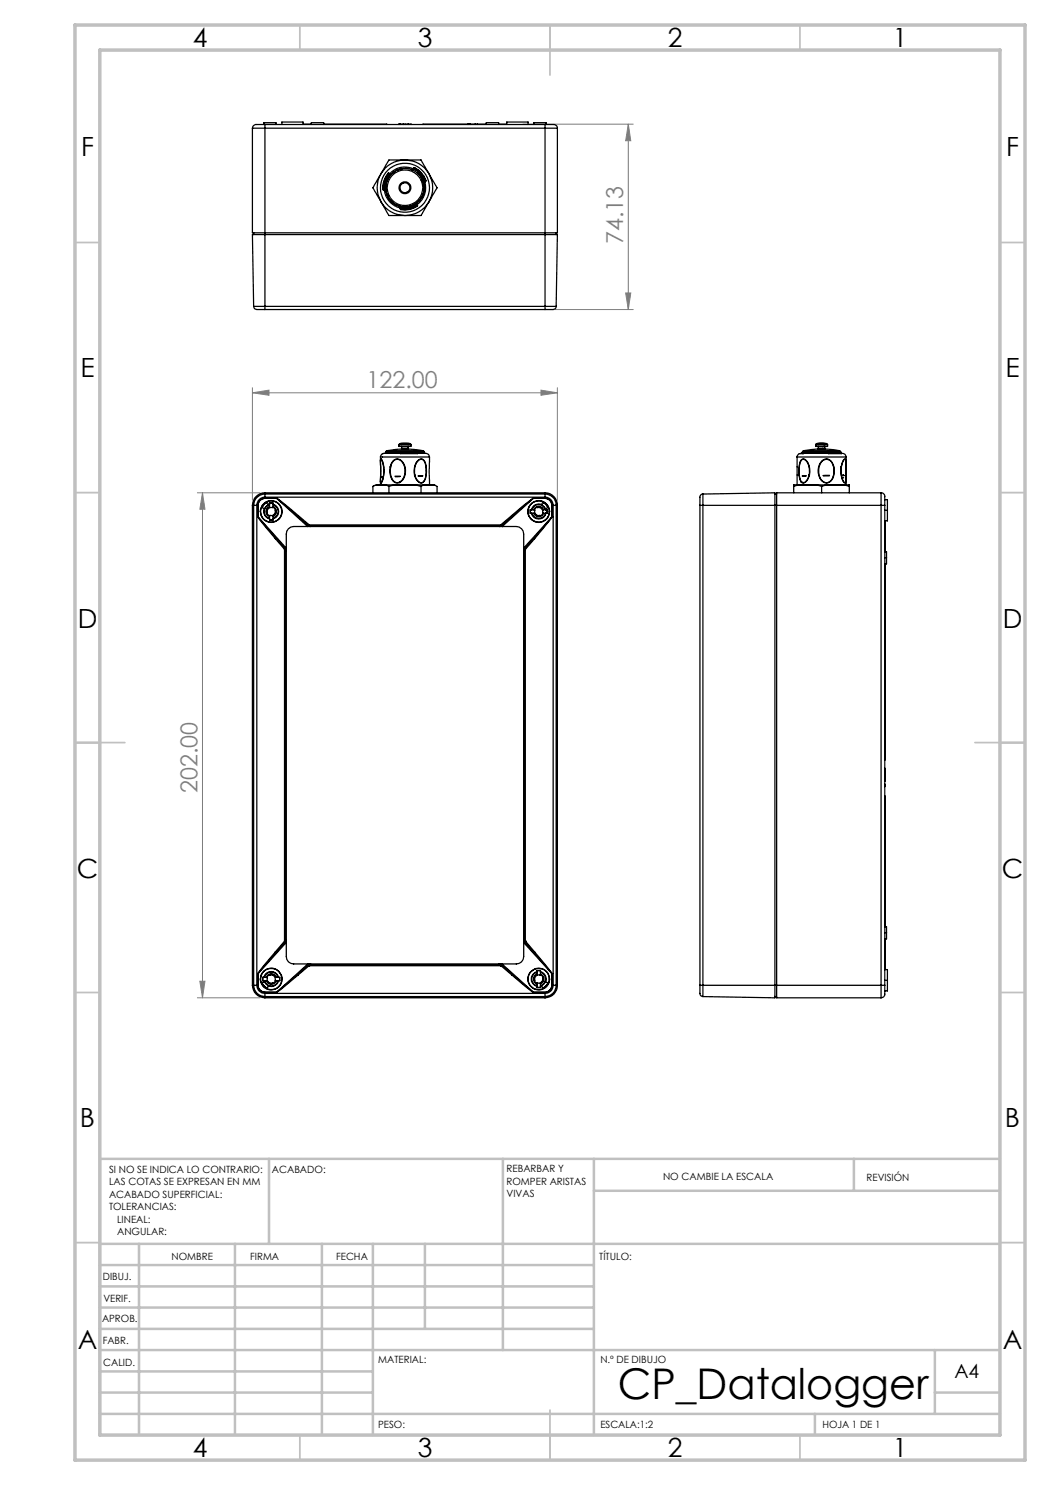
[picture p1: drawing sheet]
<svg xmlns="http://www.w3.org/2000/svg" width="210mm" height="297mm" viewBox="0 0 210 297" stroke-linecap="round" stroke-linejoin="round" font-family="sans-serif">
<g fill="none" stroke="#808080" stroke-width=".2">
<path d="M104.6 24.8h22M125.7 24.8v37.1M125.7 24.8l.5 3.3h-1.1zM125.1 58.6h1.1l-.5 3.3zM50.5 78.6l3.3-.6v1.1zM50.5 77.5v22.5M50.5 78.6h61M108.2 78l3.3 .6-3.3 .5zM110 61.9h16.6M111.5 77.5v22.5M39.5 98.6h12.5M40.5 98.6v101"/>
<path d="M40.5 98.6l.5 3.2h-1zM39.5 199.6h12.5M40 196.2h1l-.5 3.4z"/>
</g>
<g fill="none" stroke="#c0c0c0" stroke-width=".35">
<path d="M60 5v5M110 5v10M160 5v5M15 48.5h5M200 48.5h5M15 98.5h5M200 98.5h5M15 148.5h10M195 148.5h10M15 198.5h5M200 198.5h5M15 248.5h5"/>
<path d="M200 248.5h5M60 287v5M110 282v10M160 287v5"/>
</g>
<g fill="none" stroke="#c0c0c0" stroke-width=".5">
<path d="M53.8 231.8v17M100.6 231.8v38.2M118.8 231.8v55.2M118.8 238.2h81.2M170.8 231.8v6.4M200 231.8h-180v55.2M20 248.8h180M20 257.3h98.8M20 253h98.8M27.8 248.8v38.2M47 248.8v38.2M64.4 248.8v38.2"/>
<path d="M74.6 248.8v38.2M85 248.8v17M20 265.8h98.8M20 261.5h98.8M20 278.5h54.6M20 274.3h54.6M20 270h180M187 278.5h13M187 270v12.8M20 282.8h180M163 282.8v4.2"/>
</g>
<path d="M15 5h190v287h-190zM20 10h180v277h-180z" fill="none" stroke="#c0c0c0" stroke-width=".7"/>
<g fill="#808080">
<path d="M50.5 78.6l3.3-.6v1.1zM108.2 78l3.3 .6-3.3 .5z"/>
<path d="M40 196.2h1l-.5 3.4zM40.5 98.6l.5 3.2h-1z"/>
<path d="M125.7 24.8l.5 3.3h-1.1zM125.1 58.6h1.1l-.5 3.3z"/>
</g>
<g fill="none" stroke="#000" stroke-width=".25">
<path d="M50.5 25.6h2.5M50.5 25.6v21h61v-21M52.8 24.9v-.4h2.4v.4M53 24.9h-1.2a.95 .95 0 0 0-1.3 .7M53 24.9v.7M53 25.6v35.7M53 24.9h56M53 25.6h56M56.4 24.9v-.5h4.2v.5M60.6 24.8h1.7M62.3 24.9v-.4h2.4v.4M64.7 24.8l12.7 .1"/>
<path d="M76.1 34.9a5.5 5.5 0 0 0 0 5.3M76.1 34.9l-1.5 2.7 1.5 2.6M76.2 34.7l-.1 .2M76.6 37.9v.1M76.6 38h.3M76.6 38l.1-.2v.2M76.6 37.6l.1 .1v-.1M76.6 37.6v.3M76.7 37.6v.2M76.7 38h.1M76.7 36.7v.9M76.7 36.7h.1"/>
<path d="M76.8 36.6v.1M76.8 36.6h.1M76.8 36.6l.1 .1M76.8 36.7l-.1 .9M76.8 38l.4 .1M76.8 36.7h.1M76.9 38a4.1 4.1 0 0 0 3.1 3.6M76.9 36.7l-.1 1.3M76.9 38l.3 .1M76.9 36.7l.3 .2M76.9 36.6v.1M76.9 36.6l.3 .2"/>
<path d="M77.2 36.9h.1M77.2 36.8v.1M77.2 36.8h.1M77.2 35.6h.1M77.2 35.6l-.4 1M77.6 34.6h.1M77.6 34.6a4.5 4.5 0 0 0-1 3.3M77.6 34.6l-.4 .8M77.7 34.6l-.8 1.4-.2 .7M77.7 34.6l.3 .1M77.8 34.7l-.6 .9M77.8 34.7l-.5 .7-.5 1.2"/>
<path d="M77.9 34.7l-.8 1.2-.2 .7M78 34.7l.3 .1M78.2 34.8a3.6 3.6 0 0 0-1 2M79 34.3a3.8 3.8 0 0 0-1.1 5.6 3.8 3.8 0 0 0 5.7 .5M79.9 24.8l-.2 .1M80.1 24.8v.1M80.5 33.8l-1.1 .3M80.6 24.8l.2 .1M80.6 24.8l-.6 .1M80.6 24.8v.1M80.9 32a5.5 5.5 0 0 0-4.7 2.7M80.9 32h-3.1l-1.6 2.7"/>
<path d="M80.9 32h.2M81.1 32a5.5 5.5 0 0 1 4.7 2.7M81.1 32h3.1l1.6 2.7M81.6 24.8l-.5 .1M81.6 24.8l.6 .1M81.6 24.8v.1M82.7 33.8a4.1 4.1 0 0 0-4.7 .9M82.7 33.8l-.3 .2M82.7 33.7h.1M82.7 33.7l-.3 .3M82.8 33.7l1 .8-1.1-.8M82.8 33.6l-.1 .2"/>
<path d="M82.8 33.6l.2 .1M82.9 33.5a4.4 4.4 0 0 1 2.3 2.6M82.9 33.5l-.1 .1M82.9 33.5l.2 .2M83 33.7h-.3M83 33.7l.6 .4M83 33.7l.9 .6M83.2 33.8l-.2-.1 .9 .6M83.5 34.6h.1M83.5 34l.1 .1M83.6 34.6l-.1 .1M83.6 34.6a3.9 3.9 0 0 1 1.2 1.9"/>
<path d="M83.8 34.4l.1 .1M83.8 34.4h.1M83.8 34.4l-.3 .2M83.9 34.3l-.1 .1M83.9 34.5a3.7 3.7 0 0 1 1.1 1.8M83.9 34.3l.7 .8 .5 1M83.9 34.5l-.3 .1M83.9 34.4v.1M83.9 34.4l.8 1 .4 .8M83.9 34.4h.1M83.9 34.4l.2 .1M83.9 34.4l.6 .6"/>
<path d="M84.3 35.6l.1 .3M84.5 35l.2 .2M84.5 35l.1 .3M84.6 36.2l.2 .8M84.6 35.3h.1M84.6 35.3l.5 .9M84.7 35.3l.4 .8M84.8 37.2a3.5 3.5 0 0 1-1.2 3.1M85 36.4a4.2 4.2 0 0 1-1.5 4.5M85 35.8v.1M85 36.4l-.3 .2M85.1 36.1l.1 .1"/>
<path d="M85.1 36v.1M85.1 35.9l.1 .2M85.2 36.2l-.2 .2M85.2 36.1v.1M85.8 34.7l.1 .2M85.9 34.9a5.6 5.6 0 0 1 0 5.3M85.9 34.9l1.5 2.7-1.5 2.6M93.6 24.8l-9 .1M93.8 24.8h.3M93.8 24.8l-.2 .1M93.8 24.8v.1M94.1 24.8v.1"/>
<path d="M94.1 24.8l.9 .1M95 24.8l.5 .1M95.5 24.8h1.8M97.3 24.9v-.4h2.4v.4M99.7 24.8h1.7M101.4 24.9v-.5h4.2v.5M106.8 24.9v-.4h2.4v.4M109 24.9v.7M109 24.9h1.7a.76 .76 0 0 1 .8 .7M109 25.6h2.5M109 25.6v35.7M50.7 46.6v.3"/>
<path d="M76.1 40.2l.1 .2M76.2 40.4a5.5 5.5 0 0 0 4.7 2.7M76.2 40.4l1.6 2.7h3.1M80 41.3v.3M80 41.6l.1 .2M80.1 41.8l.1 .1M80.2 41.8h.9M80.3 41.8h-.2M80.3 41.8l.7 .1M80.4 41.8l1 .1M80.8 41.9h-.6M80.9 43.1h.2"/>
<path d="M81 41.8v.1M81.1 41.8h.1M81.2 41.8h.2M81.4 41.9h-.4M81.4 41.9h.1M82.2 41.2v.1M82.2 41.3l.1 .3M82.2 41.6h.1M82.2 41.7l-.8 .1M82.2 41.3a3.5 3.5 0 0 1-2.2 0M82.2 41.6a3.8 3.8 0 0 1-2.1 .1M82.2 41.3v.3"/>
<path d="M82.2 41.6v.1M82.3 41.6h.1M82.3 41.6h-.1M82.3 41.6l-.1 .1M82.3 41.7l-.9 .1M82.4 41.6v.1M82.4 41.7l-1.1 .2-1-.1M82.7 41.6h-.3M83.3 41.2l-.6 .3M83.3 41.2l-.1 .1M83.4 40.5v.4M83.4 40.6l.1 .3"/>
<path d="M83.4 40.9l.1 .1M83.4 40.9l-1.1 .6M83.5 41.2a4.2 4.2 0 0 1-3.3 .7M83.5 41l-1.2 .6M83.5 40.9v.2M83.5 41l-.1 .2 .1-.1M83.5 41.2l-.2 .1M83.5 41.1v.1M83.5 41.1l-1.1 .6M85.8 40.4a5.5 5.5 0 0 1-4.7 2.7M85.8 40.4l-1.6 2.7h-3.1M85.9 40.2l-.1 .2"/>
<path d="M111.2 46.6v.3M50.7 61.3l-.2-14.4h61l-.3 14.4M50.7 61.3h2.3M50.7 61.3a.84 .84 0 0 0 1.2 .6h1.1M53 61.3v.6M53 61.3h56M53 61.9h56M109 61.3h2.2M109 61.3v.6M111.2 61.3a.95 .95 0 0 1-1.3 .6h-.9M53 99.4a1.63 1.63 0 0 0-1.6 1.7M53 98.8a2.29 2.29 0 0 0-2.3 2.3"/>
<path d="M53 98.8v.6M53 98.6a2.53 2.53 0 0 0-2.5 2.5M53 99.4h56M53 98.8h56M53 98.6v.2M53 98.6h56M55.3 99.7l6.2 5.6M55.3 99.7l4.2 3.6M55.3 99.7h-1.7a1.63 1.63 0 0 0-2 2v1.7M55.3 99.7h-1.3a2.09 2.09 0 0 0-2.4 .9v2.8M55.3 99.7h.1M55.3 99.7l4.4 3.4"/>
<path d="M74.6 97.3v1.3M74.9 97.1l-.3 .2M75.2 97h.9M76.1 91.4h9.8M76.1 91.4v.9M76.1 96.1v.9M76.1 97h-.9l-.6 .3M76.1 97h.1M76.2 91.8l-.1 .1v4.5l.1 .2M76.2 91.8a5.1 5.1 0 0 1 0 4.8M76.2 91.9l-.1 .2 .1 4.5M76.2 91.9a5.2 5.2 0 0 1 0 4.7"/>
<path d="M76.2 91.8v.1M76.2 96.6h.1M76.2 97a2.09 2.09 0 0 1 1.6 .3M76.2 97h4.7M76.3 95.3h.2M76.3 95.4h.2M77.1 90.5h.4M77.1 90.5h.1M77.2 90.4h7.6M77.4 90.1l-.3 .4M77.4 90.1h7.1M77.5 90.5h7.3"/>
<path d="M77.5 90.5h-.4l.1 .2M77.8 97.3v1.3M78 93.4a2.94 2.94 0 0 0 1 3.1h.9M78 93.4a1.47 1.47 0 0 1 1.8-1.5 2.78 2.78 0 0 1 .1 4.6M78 93.4h.1M78.1 93.4a1.32 1.32 0 0 1 .6-1.3 1.32 1.32 0 0 1 1.4 0 2.83 2.83 0 0 1-.2 4.3M78.1 93.4a2.89 2.89 0 0 0 1 3l.3 .2 .5-.2M79 95.2h1.1M79.8 89v.3h2.4M79.8 89h2.4M79.9 96.4v.1M80 95.3l-.9 .1"/>
<path d="M80 88.7l.8-.1 1.2 .1M80 88.7l-.2 .3M80 88.7h2M80.3 89.3v.1M80.3 89.7l-2.9 .4M80.3 89.8h1.4M80.3 89.4h1.3M80.3 89.7h1.3M80.3 89.4v.3M80.9 97h-1.9l-1.2 .3M80.9 97h.2M81.1 97a8 8 0 0 1 3.1 .3"/>
<path d="M81.1 97h4.7M81.6 89.7l.1 .1M81.6 89.4v.3M81.7 89.8l2.8 .3M81.7 89.3l-.1 .1M82 88.7l.2 .3M82.2 89v.3M82.9 95a1.59 1.59 0 0 0 1.4 1.6 1.6 1.6 0 0 0 .9-1.6M82.9 95a2.87 2.87 0 0 1 1.1-3.2 1.05 1.05 0 0 1 1.2 1.2v2M83 95l-.1-1.2a2.09 2.09 0 0 1 1.3-1.9 1.87 1.87 0 0 1 1 1.8v1.3M83 95a1.85 1.85 0 0 0 1.2 1.6 .98 .98 0 0 0 .9-1l.1-.6M83 95h-.1"/>
<path d="M83.4 90.7h.1M83.5 90.7h-6.6l-.5 .1-.3 .6M83.5 90.7h1.2a.93 .93 0 0 1 1.2 .7M83.7 95.2h.8M84.2 97.3v1.3M84.5 90.1l.3 .1v.3M84.6 95.1l-1 .1M84.8 90.5v.2M85.2 95h.1M85.8 97h-1l-.6 .3M85.8 97h.1M85.9 97l1.1 .1"/>
<path d="M85.9 97h.9l.6 .3v1.3M85.9 91.4v5.6M106.7 99.7l-4.3 3.6M106.7 99.7l-6.3 5.6M106.7 99.7h1.7a1.65 1.65 0 0 1 2 2.1v1.6M106.7 99.7h.1M106.7 99.7h2.1a1.47 1.47 0 0 1 1.6 1.8v1.9M106.7 99.7l-4.4 3.4M109 99.4a1.63 1.63 0 0 1 1.6 1.7M109 98.8v.6M109 98.8a2.23 2.23 0 0 1 2.2 2.3M109 98.6a2.47 2.47 0 0 1 2.5 2.5"/>
<path d="M109 98.6v.2M140.6 98.8l14.4-.2v101l-14.4-.3M140.6 98.8v2.3M140.6 98.8a.78 .78 0 0 0-.6 1.1v1.2M155 98.8h.3M158.8 97.3v1.3M159.4 91.4v5.6M159.4 91.4h9.8M159.8 95a1.42 1.42 0 0 0 .8 1.6 1.12 1.12 0 0 0 1-.8l.3-.8M159.8 95v-1.4a2.08 2.08 0 0 1 .7-1.8 1.25 1.25 0 0 1 1.3 1.2l.1 .6v1.4M159.8 95v-1.4a2.39 2.39 0 0 1 .7-1.7 1.4 1.4 0 0 1 1.2 1.3l.2 .8-.1 1M159.8 95a1.6 1.6 0 0 0 .9 1.6 1.23 1.23 0 0 0 .9-1l.2-.6"/>
<path d="M159.8 95h.1M160.4 90.5h7.8M160.4 90.5h.1M160.5 95.2h.7M160.5 90.4h7.6M160.5 90.7h-.5M160.6 96.4l-.4 .1M160.8 90.1l-.4 .4M160.8 90.1h7.1M161.3 95.1l-.9 .1M161.4 97h-1.6l-1 .3M161.4 97h-2.6v.3"/>
<path d="M161.4 97h.2M161.6 97a6 6 0 0 1 2.7 .3M161.6 97h5.4M161.8 95h.1M163.1 89v.3h2.4v-.3M163.1 89h2.4M163.3 88.7l1-.1 1 .1M163.3 88.7l-.2 .3M163.3 88.7h2M163.6 89.8l-2.8 .3M163.6 89.3l.1 .1M163.6 89.8h1"/>
<path d="M163.7 89.7l-.1 .1M163.7 89.4h1.3M163.7 89.7h1.3M163.7 89.4v.3M164.3 97.3v1.3M164.6 89.8h.1M164.6 89.8h.4M164.7 95.2h1.2M165 89.7v.1M165 89.4v.3M165 89.8l2.9 .3M165 89.3v.1"/>
<path d="M165.3 88.7l.2 .3M165.3 91.8a2.38 2.38 0 0 0-1.5 3.4 1.68 1.68 0 0 0 1.5 1.4M165.3 91.8a1.96 1.96 0 0 1 1.6 2.1 2.15 2.15 0 0 1-1.6 2.7M165.3 91.9a1.98 1.98 0 0 0-1.6 2.3 2.06 2.06 0 0 0 1.6 2.4M165.3 91.9a1.9 1.9 0 0 1 1.5 2.3 1.98 1.98 0 0 1-1.5 2.4M165.3 96.6h.1M165.3 91.8v.1M165.9 95.1h-1.3M167 97h-1.6l-1.1 .3M167 97h.2M167.2 97a5.8 5.8 0 0 1 2.7 .3M167.2 97h2.7v.3"/>
<path d="M167.9 90.1l.2 .1 .1 .3M167.9 90.7h.4M168.2 90.5l-.1 .2h.2h-8.4l-.4 .4-.1 .3M168.2 90.5h-7.8l.1 .2M168.2 93.4a3.7 3.7 0 0 0 .8 3.2l.1-.1M168.2 93.4l.2-.7a1.13 1.13 0 0 1 .6-.9 5.5 5.5 0 0 1 .2 3l-.1 1.7M168.2 93.4h.1M168.3 93.4l.3-1.2 .4-.3a9 9 0 0 1 .2 3.6l-.1 .9M168.3 93.4a3.1 3.1 0 0 0 .7 3.2l.1-.2M168.5 90.7a.73 .73 0 0 1 .7 .7M168.5 95h.2M168.5 95.1h.2"/>
<path d="M168.7 95.1h.1M168.7 95v.1M168.7 95.5v.1M169.1 96.4v.1M169.2 91.4v2M169.2 95v2M169.9 97.3v1.3M176.2 98.6v2.5M176.2 98.6a.9 .9 0 0 1 .8 1.2v1.3M176.2 98.6h-20.9v101h20.9M177 99.9h.5v2.2M50.5 101.1h.2"/>
<path d="M50.5 101.1v96M50.7 101.1h.7M50.7 101.1v96M51.4 101.1v96M51.6 103.4l3.5 4.3M51.6 103.4h.1M51.6 103.4l3.6 4.2M51.6 103.4l5.6 6.2M52.1 102.3a2.17 2.17 0 0 0 2.1 2.2 2.17 2.17 0 0 0 2.2-2.2M52.1 102.3a2.17 2.17 0 0 1 2.1-2.2 2.17 2.17 0 0 1 2.2 2.2M52.1 102.3h.1M52.1 102.3a2.13 2.13 0 0 1 2.1-2.1 2.13 2.13 0 0 1 2.2 2.1"/>
<path d="M52.1 102.3a2.13 2.13 0 0 0 2.1 2.1 2.13 2.13 0 0 0 2.2-2.1M52.4 101.4h.1M52.9 101.7a1.47 1.47 0 0 0 1 2M52.9 101.7h.1M53.3 100.4l-.9 1M53.5 100.5l-.5 .2-.6 .8M53.7 100.9l-.8 .8M53.7 100.9l-.3-.5-.8 .6-.2 .5 .5 .2M53.9 100.9v.1M53.9 101a1.4 1.4 0 0 0-1.1 1.3 1.4 1.4 0 0 0 1.1 1.4M53.9 103.7h.1M53.9 100.9h-.2"/>
<path d="M53.9 101.3a1.04 1.04 0 0 0-.7 1 1.04 1.04 0 0 0 .7 1M53.9 101.3v.1a1 1 0 0 0-.6 .9 1 1 0 0 0 .6 .9v.1M53.9 103.7v.3h.7v-.3M53.9 100.9v-.3h.7v.3M53.9 101v.3M53.9 103.3v.4M53.9 100.6h.7M54.6 100.9a1.49 1.49 0 0 1 1.1 1.4 1.49 1.49 0 0 1-1.1 1.4M54.6 100.9v.1M54.6 103.7h.1M54.6 101a1.41 1.41 0 0 1 1 1.3 1.41 1.41 0 0 1-1 1.4M54.6 101.3a1.06 1.06 0 0 1 .7 1 1.06 1.06 0 0 1-.7 1"/>
<path d="M54.6 101.3v.1a1.03 1.03 0 0 1 .6 .9 1.03 1.03 0 0 1-.6 .9v.1M54.6 101.4l-.1 .1a.81 .81 0 0 0-.8 .2 .81 .81 0 0 0-.2 .8l-.1 .2M54.6 101v.3M54.6 103.3v.4M55.1 107.7l1.8 2.2M55.1 102a.93 .93 0 0 1-1.1 1.1l-.1 .1M55.2 107.6l1.9 2.1M55.2 107.6l-.1 .1M55.2 107.6l1.8 2.1M56.4 102.3h.1M56.9 109.9v78.3M57 109.7l-.1 .2"/>
<path d="M57 109.7l.1 .1M57.1 109.8l-.2 .1h.2M57.1 109.8v.1M57.1 109.9v78.3M57.1 109.7l.1 .2M57.1 109.7h-.1M57.2 109.9l.1 .3M57.2 109.9h-.1M57.2 109.6l-.1 .1M57.2 109.6h.1M57.3 109.6v78.9M59.5 103.3l2.2 1.9"/>
<path d="M59.5 103.3l2.2 1.8M59.7 103.1l-.2 .2M59.7 103.1l2.1 1.8M61.5 105.3h38.9M61.6 105.3h-2.9a1.51 1.51 0 0 0-1.4 1.5v2.8M61.7 105.2l-.2 .1M61.7 105.1h.1M61.7 105.2h.1M61.7 105.1v.1M61.8 105.1v.1M61.8 104.9l-.1 .2M61.8 104.9v.1"/>
<path d="M61.8 105v.1M61.8 105.2l.3 .1M61.8 105h38.4M61.8 105v.2M61.8 105.2h38.3M61.8 105.2h.1M100.1 105v.2M100.1 105.2h.1M100.2 105v.1M100.2 105.2l-.4 .1M100.2 104.9l.1 .2M100.2 104.9v.1"/>
<path d="M100.2 105.1l-.1 .1M100.3 105.1h-.1M100.3 105.1v.1M100.3 105.2l.1 .1M100.3 105.2h-.1M100.4 105.3h2.9a1.51 1.51 0 0 1 1.4 1.5v2.8M100.4 105.3h.1M102.3 103.1l.1 .2M102.3 103.1l-2.1 1.8M102.4 103.3l-2.1 1.9M102.4 103.3l-2.1 1.8M104.7 109.6l.2 .1"/>
<path d="M104.7 109.6h.1M104.7 109.6v78.9M104.8 109.9l-.1 .3M104.8 109.9h.1M104.9 109.9h.2M104.9 109.7l-.1 .2M104.9 109.9v78.3M104.9 109.7h.1M104.9 109.8l.2 .1M104.9 109.8v.1M105 109.7l.1 .2M105 109.7l-.1 .1"/>
<path d="M105.1 109.9v78.3M105.1 109.9h.1M105.6 102.3a2.04 2.04 0 0 0 1.3 2 2.18 2.18 0 0 0 3-2M105.6 102.3a2.17 2.17 0 0 1 2.2-2.2 2.17 2.17 0 0 1 2.1 2.2M105.6 102.3h.1M105.6 102.3a2.12 2.12 0 0 1 2.1-2.1 2.12 2.12 0 0 1 2.2 2.1M105.6 102.3a2.12 2.12 0 0 0 2.1 2.1 2.12 2.12 0 0 0 2.2-2.1M106.1 101.9v.8M106.3 102.7a1.49 1.49 0 0 0 1.4 1.1 1.49 1.49 0 0 0 1.5-1.1M106.3 102.7h.1M106.3 101.9h.1M106.3 101.9h-.3v.8h.3"/>
<path d="M106.4 102.7a1.4 1.4 0 0 0 1.4 1 1.4 1.4 0 0 0 1.3-1M106.4 101.9a1.4 1.4 0 0 1 1.4-1 1.4 1.4 0 0 1 1.3 1M106.4 102.7h.4M106.4 101.9h.4M106.8 102.7a1.04 1.04 0 0 0 .9 .7 1.04 1.04 0 0 0 1-.7M106.8 102.7a.97 .97 0 0 0 .9 .5 .97 .97 0 0 0 .9-.5M106.8 101.9a1.03 1.03 0 0 1 .9-.5 1.03 1.03 0 0 1 1 .5M106.8 101.9a1.04 1.04 0 0 1 .9-.7 1.04 1.04 0 0 1 1 .7M106.8 107.6l-1.9 2.1M106.8 107.6l.1 .1M106.8 107.6l-1.8 2.1M106.9 101.9l.1 .2a.83 .83 0 0 0 1 1l.1 .1"/>
<path d="M106.9 107.7l-1.8 2.2M107.4 101.5a.93 .93 0 0 1 1.1 1l.1 .2M108.3 100.9a1.49 1.49 0 0 0-2 1M108.3 100.9l.2-.5 1 .7 .1 .4-.5 .2M108.3 100.9l.8 .8M108.5 100.5l.8 .5 .3 .5M108.6 102.7h.1M108.6 100.5l1 .9M108.6 100.4v.1M108.7 102.7h.4M108.7 101.9h.4M109.1 102.7h.1"/>
<path d="M109.1 101.7l.1 .2M109.1 101.9h.1M109.2 101.9h.2v.8h-.2M109.9 102.3h.1M110.4 103.4l-5.7 6.2M110.4 103.4l-3.6 4.2M110.4 103.4h.1M110.4 103.4l-3.5 4.3M110.6 101.1h.6M110.6 101.1v96M111.2 101.1v96M111.2 101.1h.3"/>
<path d="M111.5 101.1v96M140 101.1h.6M140 101.1v96M140.6 101.1h35.6M140.6 101.1v96M176.2 101.1h.8M176.2 101.1v96M177 111.5h.3M177 110.3h.3v1.2M177 102.1h.5M177 101.1v96M177 104.2v6.1"/>
<path d="M177 112.8v39.2M177.3 111.5v1.3h-.3M177.5 102.1v2.1h-.5M177 155.1v.5M177 153.8v.5M177 156.9v.4M177 159.2v26.1M177 154.3h.1M177 155.6h.1M177 157.2h.1M177 156.2h.1M177 153.7h.1"/>
<path d="M177 154.9h.1M177 155h.1M177 154.3v.5M177 155.6v.5M50.5 197.1a2.53 2.53 0 0 0 2.5 2.5M50.5 197.1h.2M50.7 197.1h.7M50.7 197.1a2.29 2.29 0 0 0 2.3 2.2M51.4 197.1a1.63 1.63 0 0 0 1.6 1.6M51.6 194.7v1.3a2.15 2.15 0 0 0 1 2.4l2.7 .1M51.6 194.7h.1M51.6 194.7v1.7a1.62 1.62 0 0 0 2 2h1.7"/>
<path d="M52.1 195.8a2.17 2.17 0 0 0 2.1 2.2 2.17 2.17 0 0 0 2.2-2.2M52.1 195.8a2.17 2.17 0 0 1 2.1-2.2 2.17 2.17 0 0 1 2.2 2.2M52.1 195.8h.1M52.1 195.8a2.13 2.13 0 0 0 2.1 2.1 2.13 2.13 0 0 0 2.2-2.1M52.1 195.8a2.13 2.13 0 0 1 2.1-2.1 2.13 2.13 0 0 1 2.2 2.1M52.4 196.7l.9 1M52.4 196.6l.3 .5 .8 .6M52.8 196.1l.1 .3M52.8 196.1h.1M52.8 195.5a1.5 1.5 0 0 1 1.4-1.2 1.5 1.5 0 0 1 1.5 1.2M52.8 195.5h.1M52.8 195.5h-.3v.6h.3"/>
<path d="M52.9 196.1a1.4 1.4 0 0 0 1.3 1.1 1.4 1.4 0 0 0 1.4-1.1M52.9 196.4l.8 .8M52.9 196.4l-.5 .2a1.8 1.8 0 0 0 1 1.1l.3-.5M52.9 195.5a1.4 1.4 0 0 1 1.3-1.1 1.4 1.4 0 0 1 1.4 1.1M52.9 195.5h.3M52.9 196.1h.3M53 198.7v.6M53 198.7h56M53 199.3h56M53 199.6h56M53 199.3v.3M53.2 195.5a1.07 1.07 0 0 1 1-.7 1.07 1.07 0 0 1 1 .7"/>
<path d="M53.2 196.1a1.07 1.07 0 0 0 1 .7 1.07 1.07 0 0 0 1-.7M53.2 196.1h.1a1.03 1.03 0 0 0 .9 .6 1.03 1.03 0 0 0 1-.6M53.2 195.5h.2M53.4 195.5a.97 .97 0 0 1 .9-.6 .97 .97 0 0 1 .9 .6M53.4 195.5h.1a.9 .9 0 0 0 1.1 1.2M53.9 194.9a.94 .94 0 0 1 1.1 1.2h.1M55.1 190.4l-3.5 4.3M55.1 190.4l.1 .1M55.2 190.5l-3.6 4.2M55.2 195.5h.4M55.2 196.1h.4M55.3 198.4v.1"/>
<path d="M55.6 196.1h.1M55.6 195.5h.1M55.7 196.1a1.53 1.53 0 0 1-2 1.1M55.7 195.5h.3v.6h-.3M55.9 195.5v.6M56.4 195.8h.1M56.9 188.2l.1 .2M56.9 188.2h.1M56.9 188.2l.2 .1M56.9 188.2h.2M56.9 188.2l-1.8 2.2M57 188.4l-1.8 2.1"/>
<path d="M57 188.4h.1M57.1 188.3l-.1 .1M57.1 188.2v.1M57.1 188.2h.1M57.1 188.4l-1.9 2.1M57.1 188.4l.1 .1M57.2 188.2l-.1 .2M57.2 188.5l-5.6 6.2M57.3 188.5v2.8a1.45 1.45 0 0 0 1.4 1.5h2.9M57.3 187.9l-.1 .3M57.3 188.5h-.1M59.5 194.8l-4.2 3.6"/>
<path d="M59.5 194.8l.2 .2M59.7 195l-4.4 3.5M61.5 192.8l-6.2 5.6M61.5 192.8l.2 .1M61.6 192.8h-.1M61.6 192.8h38.8M61.7 192.9l-2.2 1.9M61.7 193l.1 .1M61.7 193l-2.2 1.8M61.7 192.9v.1M61.8 193h-.1M61.8 193v.1"/>
<path d="M61.8 193h.1M61.8 193.1h.1M61.8 192.9h-.1M61.8 193.1l-2.1 1.9M61.8 192.9v.1M61.8 193.1h38.3M61.8 193h38.3M62.1 192.8l-.3 .1M99.8 192.8l.4 .1M100.1 193.1h.1M100.1 193v.1M100.1 193h.1"/>
<path d="M100.2 193.1h.1M100.2 192.9h.1M100.2 192.9l-.1 .1M100.2 193.1l2.1 1.9M100.2 193v.1M100.2 193h.1M100.3 193l-.1 .1M100.3 193l2.1 1.8M100.3 192.9l2.1 1.9M100.3 192.9v.1M100.4 192.8l6.3 5.6M100.4 192.8l-.1 .1"/>
<path d="M100.4 192.8h.1M102.3 195l4.4 3.5M102.4 194.8l4.3 3.6M102.4 194.8l-.1 .2M104.7 188.5l5.7 6.2M104.7 188.5v2.8a1.45 1.45 0 0 1-1.4 1.5h-2.9M104.7 188.5h.1M104.7 187.9l.1 .3M104.8 188.2l.1 .2M104.9 188.4l1.9 2.1M104.9 188.4l-.2 .1M104.9 188.2h.2"/>
<path d="M104.9 188.2v.1M104.9 188.2h-.1M104.9 188.3l.1 .1M105 188.4l1.8 2.1M105 188.4h-.1M105.1 188.2h.1M105.1 188.2l-.1 .2M105.1 188.2l-.2 .1M105.1 188.2l1.8 2.2M105.6 195.8a2.17 2.17 0 0 0 2.2 2.2 2.17 2.17 0 0 0 2.1-2.2M105.6 195.8l.1-.8a2.19 2.19 0 0 1 2.5-1.3 2.19 2.19 0 0 1 1.7 2.1M105.6 195.8h.1"/>
<path d="M105.6 195.8a2.12 2.12 0 0 0 2.1 2.1 2.12 2.12 0 0 0 2.2-2.1M105.6 195.8a2.12 2.12 0 0 1 2.1-2.1 2.12 2.12 0 0 1 2.2 2.1M106.7 198.4v.1M106.8 190.5l3.6 4.2M106.9 190.4l-.1 .1M106.9 190.4l3.5 4.3M107.4 194.3a1.51 1.51 0 0 0-1.1 1.5 1.51 1.51 0 0 0 1.1 1.5M107.4 194.4a1.4 1.4 0 0 0-1.1 1.4 1.4 1.4 0 0 0 1.1 1.4M107.4 194.3v.1M107.4 197.2v.1M107.4 194.8a1.07 1.07 0 0 0-.7 1 1.07 1.07 0 0 0 .7 1M107.4 194.8v.1a1.01 1.01 0 0 0-.6 .9 1.01 1.01 0 0 0 .6 .9"/>
<path d="M107.4 196.7v.1M107.4 194.3v-.2h.7v.2M107.4 197.3v.2h.7v-.2M107.4 194.4v.4M107.4 196.8v.4M107.4 194.1h.7M108.1 194.3a1.49 1.49 0 0 1 1 2.1M108.1 194.4a1.4 1.4 0 0 1 1 1.4 1.4 1.4 0 0 1-1 1.4M108.1 194.3v.1M108.1 197.2v.1M108.1 194.8a1.07 1.07 0 0 1 .7 1 1.07 1.07 0 0 1-.7 1M108.1 194.9a.97 .97 0 0 1 .6 .9 .97 .97 0 0 1-.6 .9v.1"/>
<path d="M108.1 194.8v.1M108.1 194.9a1.03 1.03 0 0 0-1.2 1.2M108.1 194.4v.4M108.1 196.8v.4M108.3 197.2l-.2 .1M108.6 195.5h-.1a.93 .93 0 0 1-1.1 1.2M109 198.7v.6M109 199.3v.3M109.1 196.4l.5 .2-.3 .5-.8 .6-.2-.5M109.1 196.4l-.8 .8M109.6 196.6l-.3 .5-.8 .6M109.6 196.7l-1 1"/>
<path d="M109.9 195.8h.1M110.4 194.7v1.8a1.64 1.64 0 0 1-2.1 1.9h-1.6M110.4 194.7h.1M110.4 194.7v2.2a1.49 1.49 0 0 1-1.9 1.6h-1.8M110.6 197.1a1.63 1.63 0 0 1-1.6 1.6M110.6 197.1h.6M111.2 197.1a2.23 2.23 0 0 1-2.2 2.2M111.2 197.1h.3M111.5 197.1a2.47 2.47 0 0 1-2.5 2.5M140 197.1v1.5a.64 .64 0 0 0 .6 .7M140 197.1h.6M140.6 197.1v2.2"/>
<path d="M140.6 197.1h35.6M155 199.3h.3M176.2 197.1v2.5M176.2 197.1h.8M177 197.1v1.4a.8 .8 0 0 1-.8 1.1M177 186.5h.3M177 185.3h.3v1.2M177 193.9h.5v2.2M177 196.1h.5M177 191.4h.1M177 192.4h.1M177 187.8v6.1"/>
<path d="M177.3 186.5v1.3h-.3M177.5 196.1v2.1h-.5"/>
<circle cx="81" cy="37.5" r="4.9"/>
<circle cx="81" cy="37.6" r="3.5"/>
<circle cx="81" cy="37.5" r="1.19"/>
<circle cx="81" cy="37.5" r=".99"/>
<circle cx="81" cy="37.5" r="3.9"/>
</g>
<text font-size="8.5" x="123.5" y="279.7">CP_Datalogger</text>
<g font-size="5.3">
<text x="38.5" y="9.5">4</text>
<text x="83.5" y="9.5">3</text>
<text x="133.6" y="9.5">2</text>
<text x="178.6" y="9.5">1</text>
<text x="16.2" y="31.2">F</text>
<text x="201.2" y="31.2">F</text>
<text x="16.1" y="75.5">E</text>
<text x="201.1" y="75.5">E</text>
<text x="15.5" y="125.5">D</text>
<text x="200.5" y="125.5">D</text>
<text x="15.4" y="175.5">C</text>
<text x="200.4" y="175.5">C</text>
<text x="16" y="225.5">B</text>
<text x="201" y="225.5">B</text>
<text x="15.5" y="269.7">A</text>
<text x="200.5" y="269.7">A</text>
<text x="38.5" y="291.5">4</text>
<text x="83.5" y="291.5">3</text>
<text x="133.6" y="291.5">2</text>
<text x="178.6" y="291.5">1</text>
</g>
<g font-size="4.7" fill="#808080">
<text x="124.7" y="48.8" transform="rotate(-90 124.7 48.8)">74.13</text>
<text x="73.3" y="77.5">122.00</text>
<text x="39.5" y="158.6" transform="rotate(-90 39.5 158.6)">202.00</text>
</g>
<text font-size="3.9" x="190.9" y="275.5">A4</text>
<g font-size="2">
<text x="21.8" y="234.6">SI NO SE INDICA LO CONTRARIO:</text>
<text x="21.8" y="237.1">LAS COTAS SE EXPRESAN EN MM</text>
<text x="21.8" y="239.6">ACABADO SUPERFICIAL:</text>
<text x="54.4" y="234.6">ACABADO:</text>
<text x="101.3" y="234.5">REBARBAR Y</text>
<text x="101.3" y="237">ROMPER ARISTAS</text>
<text x="101.3" y="239.5">VIVAS</text>
<text x="132.6" y="236">NO CAMBIE LA ESCALA</text>
<text x="173.3" y="236.2">REVISIÓN</text>
<text x="21.8" y="242.1">TOLERANCIAS:</text>
<text x="23.4" y="244.6">LINEAL:</text>
<text x="23.4" y="247.1">ANGULAR:</text>
<text x="34.3" y="252">NOMBRE</text>
<text x="50" y="251.9">FIRMA</text>
<text x="67.2" y="251.9">FECHA</text>
<text x="119.9" y="251.9">TÍTULO:</text>
<text x="20.6" y="256.1">DIBUJ.</text>
<text x="20.7" y="260.3">VERIF.</text>
<text x="20.4" y="264.4">APROB.</text>
<text x="20.5" y="268.8">FABR.</text>
<text x="20.7" y="273.1">CALID.</text>
<text x="75.6" y="272.5">MATERIAL:</text>
<text x="120.1" y="272.5">N.º DE DIBUJO</text>
<text x="75.6" y="285.5">PESO:</text>
<text x="120.1" y="285.6">ESCALA:1:2</text>
<text x="164.5" y="285.6">HOJA 1 DE 1</text>
</g>
</svg>
